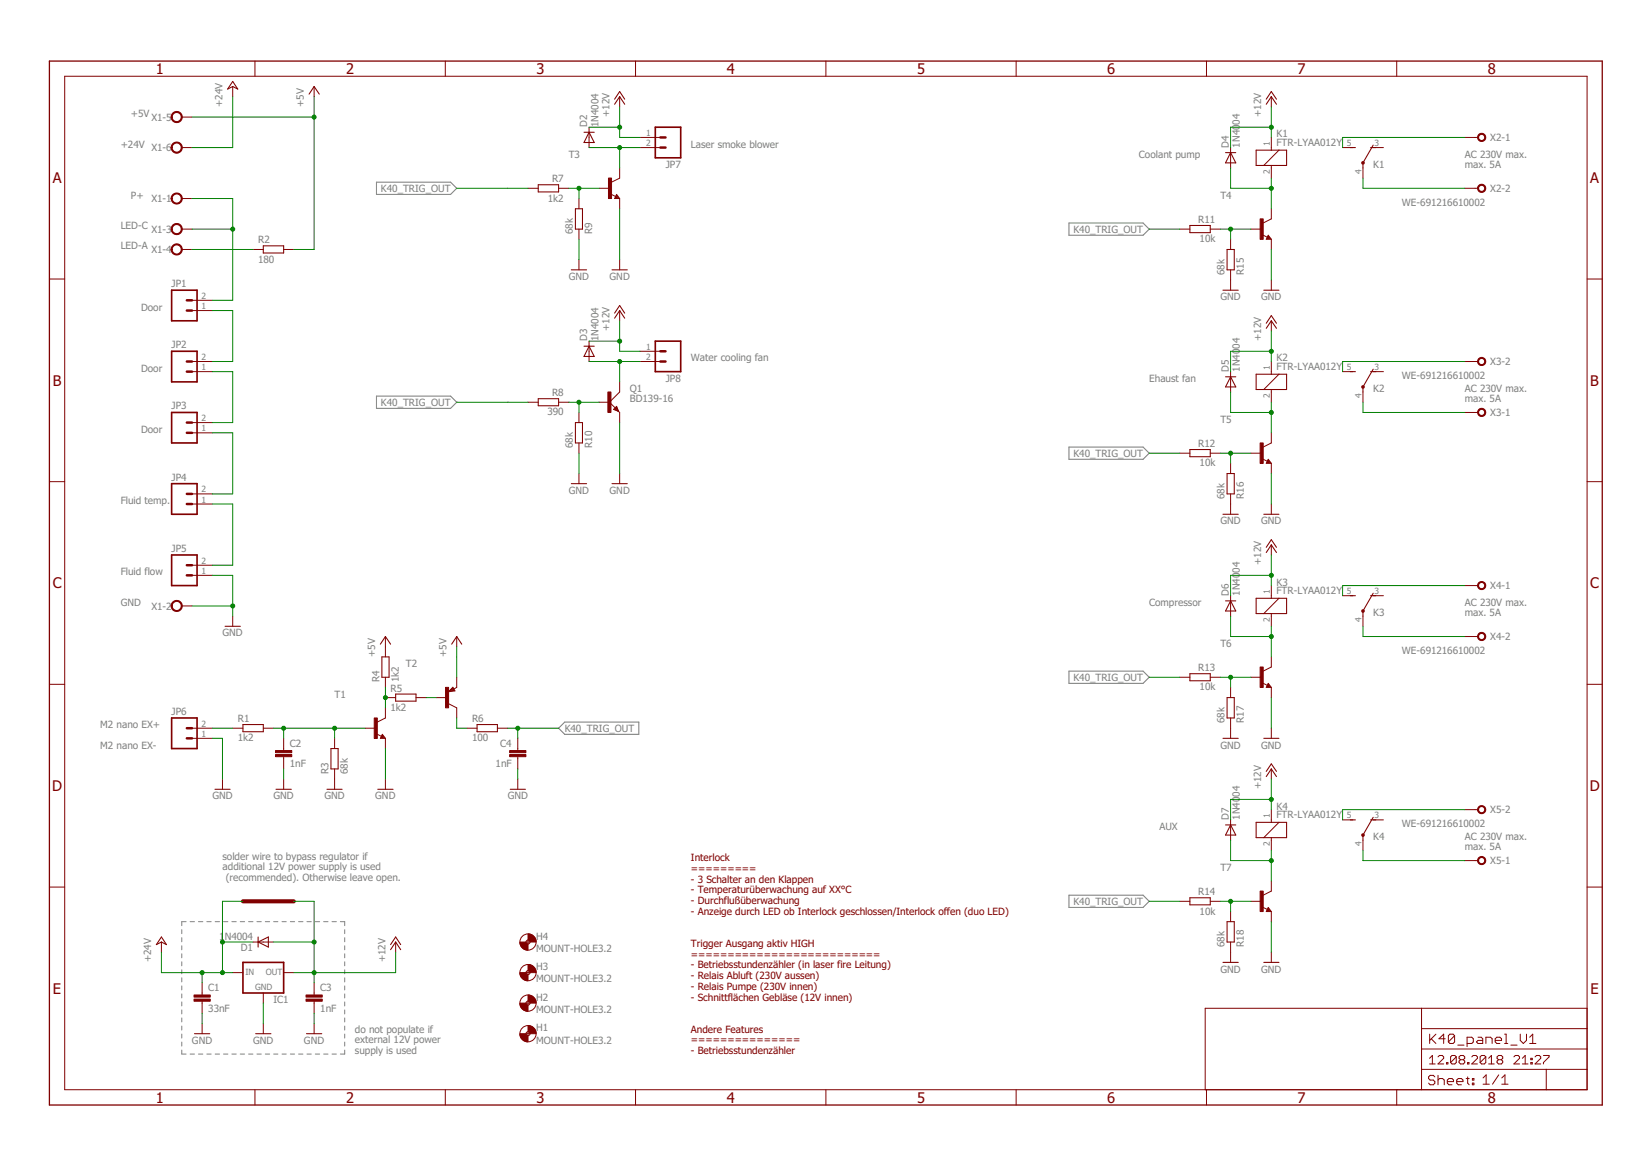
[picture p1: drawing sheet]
<svg xmlns="http://www.w3.org/2000/svg" width="297mm" height="210mm" viewBox="0 0 297 210" stroke-linecap="round" stroke-linejoin="round" font-family="sans-serif">
<g fill="none" stroke="#808080" stroke-width=".18">
<path d="M32.7 167.2v.7M32.7 168.7v.7M32.7 170.1v.7M32.7 171.6v.7M32.7 173v.7M32.7 174.4v.8M32.7 175.9v.7M32.7 177.3v.8M32.7 178.8v.7M33.5 165.8h-.8v.7M34.2 165.8h.8M35.7 165.8h.8"/>
<path d="M37.2 165.8h.8M38.7 165.8h.8M40.2 165.8h.8M41.7 165.8h.8M43.2 165.8h.8M44.7 165.8h.8M46.2 165.8h.8M47.7 165.8h.8M49.2 165.8h.8M50.7 165.8h.8M52.2 165.8h.8M53.7 165.8h.8"/>
<path d="M55.2 165.8h.8M56.7 165.8h.8M58.2 165.8h.8M59.7 165.8h.8M61.2 165.8h.8v.7M62 167.2v.7M62 168.7v.7M62 170.1v.7M62 171.6v.7M62 173v.7M62 174.4v.8M62 175.9v.7"/>
<path d="M62 177.3v.8M62 178.8v.7M32.7 180.2v.7M32.7 181.7v.7M32.7 183.1v.7M32.7 184.6v.7M32.7 186v.7M32.7 187.4v.8M32.7 188.9v.7h.8M34.2 189.6h.8M35.7 189.6h.8M37.2 189.6h.8"/>
<path d="M38.7 189.6h.8M40.2 189.6h.8M41.7 189.6h.8M43.2 189.6h.8M44.7 189.6h.8M46.2 189.6h.8M47.7 189.6h.8M49.2 189.6h.8M50.7 189.6h.8M52.2 189.6h.8M53.7 189.6h.8M55.2 189.6h.8"/>
<path d="M56.7 189.6h.8M58.2 189.6h.8M59.7 189.6h.8M62 188.9v.7h-.8M62 180.2v.7M62 181.7v.7M62 183.1v.7M62 184.6v.7M62 186v.7M62 187.4v.8"/>
</g>
<path d="M67.7 32.8h13.4l1.1 1.1-1.1 1.1h-13.4zM192.3 40.1h13.4l1.1 1.1-1.1 1.1h-13.4zM67.7 71.2h13.4l1.1 1.1-1.1 1.1h-13.4zM192.3 80.4h13.4l1.1 1.1-1.1 1.1h-13.4zM100.5 131l1.1-1.1h13.3v2.2h-13.3zM192.3 120.7h13.4l1.1 1.1-1.1 1.1h-13.4zM192.3 161h13.4l1.1 1.1-1.1 1.1h-13.4z" fill="none" stroke="#808080" stroke-width=".19"/>
<path d="M43.7 162.1h9.2" fill="none" stroke="#800000" stroke-width=".74"/>
<g fill="none" stroke="#800000" stroke-width=".18">
<path d="M11.6 13.7h273.9v182.3h-273.9zM41.9 15.6v1.8M45.9 11v2.7M56.5 15.6v1.8M80.1 11v2.7M111.5 17.4v1.8M114.3 11v2.7M148.6 11v2.7M182.8 11v2.7M217.1 11v2.7M228.7 17.4v1.8M251.3 11v2.7"/>
<path d="M32.7 35.7h1.8M32.7 21.1h1.8M32.7 26.5h1.8M95 33.9h1.8M100.5 33.9h1.8M104.2 35.7v1.8M106 22.9v3.6M107.8 33.9h1.8M109.9 34.9l.9 .4M110.9 35l.6 .7h-.9zM111.5 30.2v1.8l-1.5 .8M111.5 35.7v1.8"/>
<path d="M115.1 26.5h3.7M115.1 24.7h3.7M221.4 26.5v3.7M228.7 24.7v2.3M228.7 29.8v2.2M228.7 37.5v1.9l-1.4 .7M230.1 27l-2.7 2.8M241.6 26.5h1.8M245.2 30.2v1.8M247.1 26.5h1.8M263.5 24.7h2.4M263.5 33.9h2.4"/>
<path d="M8.9 50.2h2.7M32.7 41.2h1.8M32.7 44.9h1.8M34.5 55.9h3.7M34.5 54h3.7M45.5 44.9h1.9M51 44.9h1.9M104.2 41.2v1.8M104.2 46.7v1.8M111.5 46.7v1.8M111.5 55.9v1.8M212.2 41.2h1.9"/>
<path d="M217.7 41.2h1.9M221.4 43v1.9M221.4 48.5v3.7M225.1 41.2h1.8M227.1 42.2l.9 .5M228.2 42.3l.5 .7h-.9zM228.7 43v1.9M228.7 50.4v1.8M228.7 57.7v1.8M285.5 50.2h2.8M34.5 66.8h3.7M34.5 65h3.7"/>
<path d="M34.5 77.9h3.7M34.5 76h3.7M95 72.3h1.8M100.5 72.3h1.8M104.2 74.2v1.8M104.2 79.7v1.8M106 61.4v3.6M107.8 72.3h1.8M109.6 72.3l1.2 1.2M110.9 73.1l.4 .9-.9-.4zM111.2 73.9l.3 .3v1.8M111.5 68.7v1.8l-1.9 1.8"/>
<path d="M115.1 65h3.7M115.1 63.2h3.7M221.4 66.8v3.7M228.7 65v2.3M228.7 70.1v2.2M228.7 77.9v1.8l-1.4 .7M230.1 67.3l-2.7 2.8M241.6 66.8h1.8M245.2 70.5v1.8M247.1 66.8h1.8M263.5 65h2.4M263.5 74.2h2.4"/>
<path d="M8.9 86.6h2.7M34.5 90.7h3.7M34.5 88.8h3.7M104.2 85.2v1.8M111.5 85.2v1.8M212.2 81.5h1.9M217.7 81.5h1.9M221.4 83.3v1.9M221.4 88.8v3.7M225.1 81.5h1.8M227.1 82.5l.9 .5M228.2 82.6l.5 .7h-.9z"/>
<path d="M228.7 83.3v1.9M228.7 90.7v1.8M228.7 98v1.8M285.5 86.6h2.8M32.7 109h1.8M34.5 103.5h3.7M34.5 101.7h3.7M41.9 110.8v1.8M69.3 114.5v3.7M82.2 114.5v1.8M221.4 107.1v3.7M228.7 105.3v2.3"/>
<path d="M228.7 110.4v2.2M228.7 118.2v1.8l-1.4 .7M230.1 107.6l-2.7 2.8M241.6 107.1h1.8M245.2 110.8v1.8M247.1 107.1h1.8M263.5 105.3h2.4M263.5 114.5h2.4M8.9 123.1h2.7M34.5 132.8h3.7M34.5 131h3.7M41.9 131h1.8"/>
<path d="M47.4 131h1.8M51 132.8v2.2M51 136.1v2.2M60.2 132.8v1.8M60.2 138.3v3.7M65.7 131h1.8M67.7 132l.9 .4M68.8 132.1l.5 .7h-.9zM69.3 127.3v1.8l-1.4 .8M69.3 121.8v1.8M69.3 132.8v1.8M69.3 125.5h1.9"/>
<path d="M74.8 125.5h1.9M78.5 125.5h1.8M80.7 126.6l1.5 .7v1.8M81.5 123.6l.4 .7-1.2 .1zM82.2 121.8v1.8l-.6 .4M84 131h1.8M89.5 131h1.8M93.2 132.8v2.2M93.2 136.1v2.2M212.2 121.8h1.9M217.7 121.8h1.9M221.4 123.6v1.9"/>
<path d="M221.4 129.1v3.7M225.1 121.8h1.8M227.1 122.8l.9 .5M228.2 122.9l.5 .7h-.9zM228.7 123.6v1.9M228.7 131v1.8M228.7 138.3v1.8M285.5 123.1h2.8M8.9 159.6h2.7M40 140.1v1.9M51 140.1v1.9M69.3 140.1v1.9"/>
<path d="M93.2 140.1v1.9M221.4 147.5v3.6M228.7 145.6v2.3M228.7 150.7v2.3M228.7 158.5v1.8l-1.4 .7M230.1 147.9l-2.7 2.8M241.6 147.5h1.8M245.2 151.1v1.9M247.1 147.5h1.8M263.5 154.8h2.4M263.5 145.6h2.4M285.5 159.6h2.8"/>
<path d="M29 169.4v1.9M36.4 176.8v2.2M41.9 174.9h1.8M45.5 169.4h3.7M47.4 178.6v1.8M51 174.9h1.9M56.5 176.8v2.2M71.2 169.4v1.9M94.6 174.9h.8M94.6 169.4h.8M95 169.1v.7M95 174.6v.7"/>
<path d="M212.2 162.1h1.9M217.7 162.1h1.9M221.4 164v1.8M221.4 169.4v3.7M225.1 162.1h1.8M227.1 163.2l.9 .4M228.2 163.2l.5 .8h-.9zM228.7 164v1.8M228.7 171.3v1.8M36.4 180.1v2.2M36.4 184.1v1.8M45.9 196v2.8"/>
<path d="M47.4 184.1v1.8M56.5 180.1v2.2M56.5 184.1v1.8M80.1 196v2.8M94.6 185.9h.8M94.6 180.4h.8M95 180.1v.7M95 185.6v.7M114.3 196v2.8M148.6 196v2.8M182.8 196v2.8M217.1 196v2.8"/>
<path d="M251.3 196v2.8M255.8 192.3h29.7M255.8 181.4v14.6M255.8 188.7h29.7M255.8 185h29.7M257.2 190.4l.5-.6v1.6M257.2 191.4h1M257.2 186v1.7M257.5 186.8l.8 .9M258.1 193.7l-.2-.3h-.6l-.3 .3v.3l.3 .3h.6l.2 .2v.3l-.2 .3h-.6l-.3-.3M258.3 186l-1.1 1.1M258.7 190.1l.3-.3h.5l.2 .3v.3l-1 1h1"/>
<path d="M258.7 193.4v1.7M258.7 194.3l.3-.3h.5l.3 .3v.8M260 186.8h-1.1l.8-.8v1.7M260.2 191.1h.3v.3h-.3zM260.4 194.5h1.1v-.2l-.3-.3h-.5l-.3 .3v.5l.3 .3h.5M261.7 186.3l-.3-.3h-.5l-.3 .3v1.1M261.7 186.3v1.1l-.3 .3h-.5l-.3-.3M261.7 186.3l-1.1 1.1M262 190.1v1l-.3 .3h-.5l-.2-.3M262 190.1l-.3-.3h-.5l-.2 .3v1M262 190.1l-1 1M262.1 194.5h1.1v-.2l-.3-.3h-.5l-.3 .3v.5l.3 .3h.5"/>
<path d="M262.3 188h1.1M262.8 190.6l-.3 .3v.2l.3 .3h.5l.2-.3v-.2l-.2-.3M262.8 190.6l-.3-.2v-.3l.3-.3h.5l.2 .3v.3l-.2 .2M262.8 190.6h.5M263.8 194h.5M263.9 187.7h.9l.3-.3v-.6l-.3-.2h-.9v1.7M264 191.1h.3v.3h-.3zM264.1 193.7v1.1l.2 .3M264.8 190.1l.2-.3h.6l.2 .3v.3l-1 1h1M264.9 194h.3v.3h-.3zM264.9 194.8h.3v.3h-.3zM265.9 186.6h.6l.3 .2v.9h-.9l-.3-.3 .3-.3h.9"/>
<path d="M266.8 193.9l.6-.6v1.7M266.8 195h1.1M267.3 190.1v1l-.2 .3h-.5l-.3-.3M267.3 190.1l-.2-.3h-.5l-.3 .3v1M267.3 190.1l-1 1M267.3 187.7v-1.1h.9l.3 .2v.9M267.8 191.4h1M267.8 190.4l.5-.6v1.6M269 187.1h1.2v-.3l-.3-.2h-.6l-.3 .2v.6l.3 .3h.6M269.6 190.6l-.3 .3v.2l.3 .3h.5l.3-.3v-.2l-.3-.3M269.6 190.6l-.3-.2v-.3l.3-.3h.5l.3 .3v.3l-.3 .2M269.6 190.6h.5"/>
<path d="M269.6 193.3l-1.1 1.7M270.2 195h1.1M270.2 193.9l.6-.6v1.7M270.7 186h.3v1.7M270.7 187.7h.6M271.8 188h1.1M272.4 190.1l.2-.3h.5l.3 .3v.3l-1 1h1M273.5 186v1.1l.6 .6 .5-.6v-1.1M273.9 191.4h1M273.9 190.4l.5-.6v1.6M275.2 187.7h1.1M275.2 186.6l.6-.6v1.7"/>
<path d="M275.4 191.1h.3v.3h-.3zM275.4 190.4h.3v.2h-.3zM276.2 190.1l.2-.3h.5l.3 .3v.3l-1 1h1M277.7 189.8h1v.3l-1 1v.3M278.2 192.3v3.7M285.5 181.4h-68.7v14.6"/>
<circle cx="95" cy="169.4" r="1.46"/>
<circle cx="95" cy="174.9" r="1.46"/>
<circle cx="95" cy="174.9" r=".36"/>
<circle cx="95" cy="169.4" r=".36"/>
<circle cx="95" cy="185.9" r="1.46"/>
<circle cx="95" cy="180.4" r="1.46"/>
<circle cx="95" cy="180.4" r=".36"/>
<circle cx="95" cy="185.9" r=".36"/>
</g>
<path d="M8.9 11h279.4v187.8h-279.4z" fill="none" stroke="#800000" stroke-width=".23"/>
<path d="M117.9 22.9h4.6v5.5h-4.6zM30.9 52.2h4.6v5.5h-4.6zM30.9 63.2h4.6v5.5h-4.6zM30.9 74.2h4.6v5.5h-4.6zM117.9 61.4h4.6v5.4h-4.6zM30.9 87h4.6v5.5h-4.6zM30.9 99.8h4.6v5.5h-4.6zM30.9 129.1h4.6v5.5h-4.6zM43.7 173.1h7.3v5.5h-7.3z" fill="none" stroke="#800000" stroke-width=".3"/>
<g fill="none" stroke="#800000" stroke-width=".44">
<path d="M118.8 26.5h.9M118.8 24.7h.9M33.6 54h.9M33.6 55.9h.9M33.6 65h.9M33.6 66.8h.9M33.6 76h.9M33.6 77.9h.9M118.8 65h.9M118.8 63.2h.9M33.6 88.8h.9M33.6 90.7h.9"/>
<path d="M33.6 101.7h.9M33.6 103.5h.9M33.6 131h.9M33.6 132.8h.9"/>
</g>
<g fill="#800000" stroke="#800000" stroke-width=".18">
<path d="M31.2 34.9a1.01 1.01 0 0 1 1.5 .4 1.01 1.01 0 0 1-.7 1.4 1.01 1.01 0 0 1-1.2-1h.2a.82 .82 0 0 1 1.1-.8 .82 .82 0 0 1 .2 1.4 .82 .82 0 0 1-1.3-.4v-.2h-.2v-.3z" fill-rule="evenodd"/>
<path d="M31.2 108.2a1.01 1.01 0 0 1 1.5 .4 1.01 1.01 0 0 1-.7 1.4 1.01 1.01 0 0 1-1.2-1h.2a.82 .82 0 0 1 1.1-.8 .82 .82 0 0 1 .2 1.4 .82 .82 0 0 1-1.3-.4v-.2h-.2v-.3z" fill-rule="evenodd"/>
<path d="M31.2 40.4a1.01 1.01 0 0 1 1.5 .4 1.01 1.01 0 0 1-.7 1.4 1.01 1.01 0 0 1-1.2-1h.2a.82 .82 0 0 1 1.1-.8 .82 .82 0 0 1 .2 1.4 .82 .82 0 0 1-1.3-.4v-.2h-.2v-.3z" fill-rule="evenodd"/>
<path d="M31.2 44.1a1.01 1.01 0 0 1 1.5 .3 1.01 1.01 0 0 1-.7 1.5 1.01 1.01 0 0 1-1.2-1h.2a.82 .82 0 0 1 1.1-.8 .82 .82 0 0 1 .2 1.3 .82 .82 0 0 1-1.3-.3v-.2h-.2v-.3z" fill-rule="evenodd"/>
<path d="M31.2 20.3a1.01 1.01 0 0 1 1.5 .3 1.01 1.01 0 0 1-.7 1.4 1.01 1.01 0 0 1-1.2-.9h.2a.82 .82 0 0 1 1.1-.8 .82 .82 0 0 1 .2 1.3 .82 .82 0 0 1-1.3-.3v-.2h-.2v-.3z" fill-rule="evenodd"/>
<path d="M31.2 25.8a1.01 1.01 0 0 1 1.5 .3 1.01 1.01 0 0 1-.7 1.4 1.01 1.01 0 0 1-1.2-1h.2a.82 .82 0 0 1 1.1-.7 .82 .82 0 0 1 .2 1.3 .82 .82 0 0 1-1.3-.3v-.3h-.2v-.3z" fill-rule="evenodd"/>
<path d="M245 29.1h.4v.4h-.4z" fill-rule="evenodd"/>
<path d="M245 69.4h.4v.4h-.4z" fill-rule="evenodd"/>
<path d="M245 109.7h.4v.4h-.4z" fill-rule="evenodd"/>
<path d="M245 150h.4v.4h-.4z" fill-rule="evenodd"/>
<path d="M266 24.2a.74 .74 0 0 1 1.2 .1 .74 .74 0 0 1-.4 1.1 .74 .74 0 0 1-1-.7h.2a.55 .55 0 0 1 .8-.4 .55 .55 0 0 1 .1 .9 .55 .55 0 0 1-.9-.3v-.2h-.2z" fill-rule="evenodd"/>
<path d="M266 33.4a.74 .74 0 0 1 1.2 .1 .74 .74 0 0 1-.4 1.1 .74 .74 0 0 1-1-.7h.2a.55 .55 0 0 1 .8-.5 .55 .55 0 0 1 .1 .9 .55 .55 0 0 1-.9-.2v-.2h-.2z" fill-rule="evenodd"/>
<path d="M266 73.7a.74 .74 0 0 1 1.2 .1 .74 .74 0 0 1-.4 1.1 .74 .74 0 0 1-1-.7h.2a.55 .55 0 0 1 .8-.5 .55 .55 0 0 1 .1 1 .55 .55 0 0 1-.9-.3v-.2h-.2z" fill-rule="evenodd"/>
<path d="M266 64.5a.74 .74 0 0 1 1.2 .1 .74 .74 0 0 1-.4 1.1 .74 .74 0 0 1-1-.7h.2a.55 .55 0 0 1 .8-.4 .55 .55 0 0 1 .1 .9 .55 .55 0 0 1-.9-.3v-.2h-.2z" fill-rule="evenodd"/>
<path d="M266 104.8a.74 .74 0 0 1 1.2 .1 .74 .74 0 0 1-.4 1.1 .74 .74 0 0 1-1-.7h.2a.55 .55 0 0 1 .8-.4 .55 .55 0 0 1 .1 .9 .55 .55 0 0 1-.9-.3v-.2h-.2z" fill-rule="evenodd"/>
<path d="M266 114a.74 .74 0 0 1 1.2 .1 .74 .74 0 0 1-.4 1.1 .74 .74 0 0 1-1-.7h.2a.55 .55 0 0 1 .8-.5 .55 .55 0 0 1 .1 1 .55 .55 0 0 1-.9-.3v-.2h-.2z" fill-rule="evenodd"/>
<path d="M266 154.3a.74 .74 0 0 1 1.2 .1 .74 .74 0 0 1-.4 1.1 .74 .74 0 0 1-1-.7h.2a.55 .55 0 0 1 .8-.5 .55 .55 0 0 1 .1 1 .55 .55 0 0 1-.9-.3v-.2h-.2z" fill-rule="evenodd"/>
<path d="M266 145.2a.74 .74 0 0 1 1.2 0 .74 .74 0 0 1-.4 1.1 .74 .74 0 0 1-1-.7h.2a.55 .55 0 0 1 .8-.4 .55 .55 0 0 1 .1 .9 .55 .55 0 0 1-.9-.3v-.2h-.2z" fill-rule="evenodd"/>
<path d="M95 184.5a1.45 1.45 0 0 1 1.5 1.4h-1.1l-.2-.2-.2-.1z" fill-rule="evenodd"/>
<path d="M93.5 185.9h1.1l.1 .3 .3 .1v1.1a1.45 1.45 0 0 1-1.5-1.5z" fill-rule="evenodd"/>
<path d="M95 179a1.45 1.45 0 0 1 1.5 1.4h-1.1l-.2-.2-.2-.1z" fill-rule="evenodd"/>
<path d="M93.5 180.4h1.1l.1 .3 .3 .1v1.1a1.45 1.45 0 0 1-1.5-1.5z" fill-rule="evenodd"/>
<path d="M95 173.5a1.45 1.45 0 0 1 1.5 1.4h-1.1l-.2-.2-.2-.1z" fill-rule="evenodd"/>
<path d="M93.5 174.9h1.1l.1 .3 .3 .1v1.1a1.45 1.45 0 0 1-1.5-1.5z" fill-rule="evenodd"/>
<path d="M95 168a1.45 1.45 0 0 1 1.5 1.4h-1.1l-.2-.2-.2-.1z" fill-rule="evenodd"/>
<path d="M93.5 169.4h1.1l.1 .3 .3 .1v1.1a1.45 1.45 0 0 1-1.5-1.5z" fill-rule="evenodd"/>
</g>
<g fill="none" stroke="#800000" stroke-width=".19">
<path d="M41.9 14.6l.9 1.4-.9-.4-.9 .4zM55.6 16.9l.9-1.3 .9 1.3M110.6 18.8l.9-1.4 .9 1.4M110.6 17.8l.9-1.3 .9 1.3M227.8 18.8l.9-1.4 1 1.4M227.8 17.8l.9-1.3 1 1.3M96.8 33.2h3.7v1.3h-3.7zM103.5 37.5h1.3v3.7h-1.3zM105.1 23.8h1.8M106 23.8l.9 1.8h-1.8zM110.9 35.3l.1 .2h-.3l.2-.3 .4 .4h-.6M220.5 27.5h1.8"/>
<path d="M221.4 27.5l.9 1.8h-1.8zM226 27h5.5v2.8h-5.5zM242.9 26.5h1M246.6 26.5h.9M247.1 26.1l-1.9 3.2v.9M47.4 44.2h3.6v1.3h-3.6zM102.8 48.5h2.7M110.1 48.5h2.8M110.6 57.2l.9-1.3 .9 1.3M110.6 56.3l.9-1.4 .9 1.4M214.1 40.6h3.6v1.2h-3.6zM220 52.2h2.8"/>
<path d="M220.8 44.9h1.3v3.6h-1.3zM227.4 52.2h2.7M227.8 59.1l.9-1.4 1 1.4M227.8 58.1l.9-1.3 1 1.3M228.2 42.7l.1 .2h-.3l.2-.4 .4 .4h-.6M96.8 71.7h3.7v1.3h-3.7zM103.5 76h1.3v3.7h-1.3zM105.1 62.3h1.8M106 62.3l.9 1.8h-1.8zM110.8 73.5l.4 .4M110.9 73.3l.3 .6-.6-.3zM110.9 73.4l-.2 .2"/>
<path d="M220.5 67.8h1.8M221.4 67.8l.9 1.8h-1.8zM226 67.3h5.5v2.8h-5.5zM242.9 66.8h1M246.6 66.8h.9M247.1 66.4l-1.9 3.2v.9M102.8 87h2.7M110.1 87h2.8M214.1 80.9h3.6v1.2h-3.6zM220 92.5h2.8M220.8 85.2h1.3v3.6h-1.3zM227.4 92.5h2.7"/>
<path d="M227.8 99.4l.9-1.4 1 1.4M227.8 98.4l.9-1.3 1 1.3M228.2 83l.1 .2h-.3l.2-.4 .4 .4h-.6M40.5 112.6h2.7M68.4 115.9l.9-1.4 1 1.4M68.7 118.2h1.3v3.6h-1.3zM81.3 115.9l.9-1.4 .9 1.4M220.5 108.1h1.8M221.4 108.1l.9 1.8h-1.8zM226 107.6h5.5v2.8h-5.5zM242.9 107.1h1M246.6 107.1h.9"/>
<path d="M247.1 106.7l-1.9 3.2v.9M43.7 130.3h3.7v1.3h-3.7zM59.5 134.6h1.3v3.7h-1.3zM68.8 132.4l.1 .2h-.3l.2-.4 .4 .5h-.6M71.2 124.8h3.6v1.3h-3.6zM81.4 124.1h-.2l.2-.2 .2 .3-.7 .1 .5-.6 .3 .5M85.8 130.3h3.7v1.3h-3.7zM214.1 121.2h3.6v1.2h-3.6zM220 132.8h2.8M220.8 125.5h1.3v3.6h-1.3zM227.4 132.8h2.7M227.8 139.7l.9-1.4 1 1.4"/>
<path d="M227.8 138.7l.9-1.3 1 1.3M228.2 123.3l.1 .2h-.3l.2-.4 .4 .4h-.6M38.7 142h2.7M49.7 142h2.7M58.8 142h2.8M68 142h2.7M91.8 142h2.7M220.5 148.4h1.8M221.4 148.4l.9 1.8h-1.8zM226 147.9h5.5v2.8h-5.5zM242.9 147.5h1M246.6 147.5h.9"/>
<path d="M247.1 147l-1.9 3.2v.9M29 168.5l1 1.4-1-.5-.9 .5zM46.4 169.4l1.9-.9v1.8zM46.4 168.5v1.8M70.3 170.8l.9-1.4 .9 1.4M70.3 169.9l.9-1.4 .9 1.4M214.1 161.5h3.6v1.3h-3.6zM220 173.1h2.8M220.8 165.8h1.3v3.6h-1.3zM227.4 173.1h2.7M228.2 163.6l.1 .2h-.3l.2-.4 .4 .5h-.6M35 185.9h2.7"/>
<path d="M46 185.9h2.7M55.1 185.9h2.8"/>
</g>
<g fill="#800000" stroke="#800000" stroke-width=".18">
<path d="M109.5 32h.5v3.7h-.5z"/>
<path d="M91.7 135.7h2.9v.4h-2.9z"/>
<path d="M91.7 135h2.9v.4h-2.9z"/>
<path d="M67.3 129.1h.6v3.7h-.6z"/>
<path d="M80.2 123.6h.5v3.7h-.5z"/>
<path d="M49.6 135.7h2.9v.4h-2.9z"/>
<path d="M49.6 135h2.9v.4h-2.9z"/>
<path d="M226.7 39.4h.6v3.7h-.6z"/>
<path d="M226.7 79.7h.6v3.7h-.6z"/>
<path d="M226.7 120h.6v3.7h-.6z"/>
<path d="M226.7 160.3h.6v3.7h-.6z"/>
<path d="M109.4 70.5h.5v3.7h-.5z"/>
<path d="M55.1 179.7h2.9v.4h-2.9z"/>
<path d="M55.1 179h2.9v.3h-2.9z"/>
<path d="M34.9 179.7h2.9v.4h-2.9z"/>
<path d="M34.9 179h2.9v.3h-2.9z"/>
</g>
<g fill="none" stroke="#008000" stroke-width=".18">
<path d="M41.9 17.4v9.1h-7.4M56.5 17.4v27.5h-3.6M111.5 19.2v5.5h3.6M228.7 19.2v5.5M34.5 35.7h7.4v18.3h-3.7M34.5 21.1h22M82.2 33.9h12.8M102.3 33.9h5.5M104.2 33.9v1.8M106 22.9h5.5M106 26.5h9.1M111.5 26.5v3.7"/>
<path d="M111.5 37.5v9.2M221.4 30.2v3.7h7.3M228.7 32v5.5M228.7 22.9h-7.3v3.6M245.2 32v1.9h18.3M263.5 24.7h-21.9v1.8M34.5 41.2h7.4M34.5 44.9h11M38.2 55.9h3.7v9.1h-3.7M104.2 43v3.7M111.5 57.7v5.5h3.6M206.8 41.2h5.4"/>
<path d="M219.6 41.2h5.5M221.4 41.2v1.8M228.7 44.9v5.5M228.7 59.5v5.5M38.2 66.8h3.7v9.2h-3.7M38.2 77.9h3.7v10.9h-3.7M82.2 72.3h12.8M102.3 72.3h5.5M104.2 72.3v1.9M106 65h9.1M106 61.4h5.5M111.5 65v3.7"/>
<path d="M111.5 76v9.2M221.4 70.5v3.7h7.3M228.7 72.3v5.6M228.7 63.2h-7.3v3.6M245.2 72.3v1.9h18.3M263.5 65h-21.9v1.8M38.2 90.7h3.7v11h-3.7M104.2 81.5v3.7M206.8 81.5h5.4M219.6 81.5h5.5M221.4 81.5v1.8M228.7 85.2v5.5"/>
<path d="M228.7 99.8v5.5M34.5 109h7.4M38.2 103.5h3.7v7.3M82.2 116.3v5.5M221.4 110.8v3.7h7.3M228.7 103.5h-7.3v3.6M228.7 112.6v5.6M245.2 112.6v1.9h18.3M263.5 105.3h-21.9v1.8M38.2 132.8h1.8v7.3M38.2 131h3.7M49.2 131h16.5"/>
<path d="M51 131v1.8M51 138.3v1.8M60.2 131v1.8M69.3 123.6v3.7M69.3 134.6v5.5M76.7 125.5h1.8M82.2 129.1v1.9h1.8M91.3 131h9.2M93.2 131v1.8M93.2 138.3v1.8M206.8 121.8h5.4M219.6 121.8h5.5"/>
<path d="M221.4 121.8v1.8M228.7 125.5v5.5M221.4 151.1v3.7h7.3M228.7 140.1v5.5M228.7 153v5.5M228.7 143.8h-7.3v3.7M245.2 153v1.8h18.3M263.5 145.6h-21.9v1.9M29 171.3v3.6h12.9M36.4 174.9v1.9M40 169.4h5.5M43.7 162.1h-3.7v12.8"/>
<path d="M49.2 169.4h7.3M52.9 162.1h3.6v14.7M71.2 171.3v3.6h-18.3M206.8 162.1h5.4M219.6 162.1h5.5M221.4 162.1v1.9M228.7 165.8v5.5M36.4 182.3v1.8M47.4 180.4v3.7M56.5 182.3v1.8"/>
</g>
<g fill="#008000" stroke="#008000" stroke-width=".18">
<circle cx="41.9" cy="41.2" r=".36"/>
<circle cx="41.9" cy="109" r=".36"/>
<circle cx="111.5" cy="22.9" r=".36"/>
<circle cx="228.7" cy="22.9" r=".36"/>
<circle cx="228.7" cy="63.2" r=".36"/>
<circle cx="228.7" cy="103.5" r=".36"/>
<circle cx="228.7" cy="143.8" r=".36"/>
<circle cx="56.5" cy="174.9" r=".36"/>
<circle cx="56.5" cy="169.4" r=".36"/>
<circle cx="111.5" cy="61.4" r=".36"/>
<circle cx="56.5" cy="21.1" r=".36"/>
<circle cx="111.5" cy="26.5" r=".36"/>
<circle cx="104.2" cy="33.9" r=".36"/>
<circle cx="93.2" cy="131" r=".36"/>
<circle cx="51" cy="131" r=".36"/>
<circle cx="60.2" cy="131" r=".36"/>
<circle cx="69.3" cy="125.5" r=".36"/>
<circle cx="228.7" cy="33.9" r=".36"/>
<circle cx="228.7" cy="74.2" r=".36"/>
<circle cx="221.4" cy="41.2" r=".36"/>
<circle cx="221.4" cy="81.5" r=".36"/>
<circle cx="221.4" cy="121.8" r=".36"/>
<circle cx="228.7" cy="114.5" r=".36"/>
<circle cx="221.4" cy="162.1" r=".36"/>
<circle cx="228.7" cy="154.8" r=".36"/>
<circle cx="40" cy="174.9" r=".36"/>
<circle cx="36.4" cy="174.9" r=".36"/>
<circle cx="40" cy="169.4" r=".36"/>
<circle cx="111.5" cy="65" r=".36"/>
<circle cx="104.2" cy="72.3" r=".36"/>
</g>
<g font-size="2.6" fill="#800000">
<text x="28" y="13.3">1</text>
<text x="62.3" y="13.3">2</text>
<text x="96.5" y="13.3">3</text>
<text x="130.7" y="13.3">4</text>
<text x="165" y="13.3">5</text>
<text x="199.2" y="13.3">6</text>
<text x="233.5" y="13.3">7</text>
<text x="267.7" y="13.3">8</text>
<text x="9.5" y="32.9">A</text>
<text x="286.1" y="32.9">A</text>
<text x="9.5" y="69.3">B</text>
<text x="286.1" y="69.3">B</text>
<text x="9.5" y="105.8">C</text>
<text x="286.1" y="105.8">C</text>
<text x="9.4" y="142.3">D</text>
<text x="286" y="142.3">D</text>
<text x="9.5" y="178.7">E</text>
<text x="286.2" y="178.7">E</text>
<text x="28" y="198.3">1</text>
<text x="62.3" y="198.3">2</text>
<text x="96.5" y="198.3">3</text>
<text x="130.7" y="198.3">4</text>
<text x="165" y="198.3">5</text>
<text x="199.2" y="198.3">6</text>
<text x="233.5" y="198.3">7</text>
<text x="267.7" y="198.3">8</text>
</g>
<g font-size="1.8" fill="#808080">
<text x="23.5" y="21.1">+5V</text>
<text x="27.2" y="21.7">X1-5</text>
<text x="40" y="19.2" transform="rotate(-90 40 19.2)">+24V</text>
<text x="54.7" y="19.2" transform="rotate(-90 54.7 19.2)">+5V</text>
<text x="105.6" y="22.9" transform="rotate(-90 105.6 22.9)">D2</text>
<text x="107.7" y="22.9" transform="rotate(-90 107.7 22.9)">1N4004</text>
<text x="109.7" y="21.1" transform="rotate(-90 109.7 21.1)">+12V</text>
<text x="223.1" y="22.4" transform="rotate(-90 223.1 22.4)">04</text>
<text x="226.9" y="21.1" transform="rotate(-90 226.9 21.1)">+12V</text>
<text x="21.7" y="26.5">+24V</text>
<text x="27.2" y="27.2">X1-6</text>
<text x="102.3" y="28.4">T3</text>
<text x="124.3" y="26.5">Laser smoke blower</text>
<text x="204.9" y="28.4">Coolant pump</text>
<text x="221.1" y="26.5" transform="rotate(-90 221.1 26.5)">D4</text>
<text x="223.1" y="26.5" transform="rotate(-90 223.1 26.5)">1N40</text>
<text x="229.7" y="26.3">FTR-LYAA012Y</text>
<text x="229.7" y="24.7">K1</text>
<text x="263.5" y="28.4">AC 230V max.</text>
<text x="268.1" y="25.4">X2-1</text>
<text x="23.5" y="35.7">P+</text>
<text x="68.5" y="34.5">K40_TRIG_OUT</text>
<text x="99.3" y="32.8">R7</text>
<text x="119.8" y="30.2">JP7</text>
<text x="219.6" y="35.7">T4</text>
<text x="247.1" y="30.2">K1</text>
<text x="263.5" y="30.2">max. 5A</text>
<text x="268.1" y="34.5">X2-2</text>
<text x="21.7" y="41.2">LED-C</text>
<text x="27.2" y="36.4">X1-1</text>
<text x="27.2" y="41.9">X1-3</text>
<text x="98.6" y="36.3">1k2</text>
<text x="193.1" y="41.9">K40_TRIG_OUT</text>
<text x="215.6" y="40.1">R11</text>
<text x="252.2" y="37">WE-691216610002</text>
<text x="21.7" y="44.9">LED-A</text>
<text x="27.2" y="45.5">X1-4</text>
<text x="46.4" y="47.2">180</text>
<text x="46.4" y="43.8">R2</text>
<text x="103.1" y="42.1" transform="rotate(-90 103.1 42.1)">68k</text>
<text x="106.5" y="42.1" transform="rotate(-90 106.5 42.1)">R9</text>
<text x="215.8" y="43.6">10k</text>
<text x="30.9" y="51.6">JP1</text>
<text x="102.3" y="50.4">GND</text>
<text x="109.7" y="50.4">GND</text>
<text x="220.3" y="49.4" transform="rotate(-90 220.3 49.4)">68k</text>
<text x="223.8" y="49.4" transform="rotate(-90 223.8 49.4)">R15</text>
<text x="25.4" y="55.9">Door</text>
<text x="109.7" y="59.5" transform="rotate(-90 109.7 59.5)">+12V</text>
<text x="219.6" y="54">GND</text>
<text x="226.9" y="54">GND</text>
<text x="30.9" y="62.6">JP2</text>
<text x="105.6" y="61.4" transform="rotate(-90 105.6 61.4)">D3</text>
<text x="107.7" y="61.4" transform="rotate(-90 107.7 61.4)">1N4004</text>
<text x="124.3" y="65">Water cooling fan</text>
<text x="223.1" y="62.7" transform="rotate(-90 223.1 62.7)">04</text>
<text x="226.9" y="61.4" transform="rotate(-90 226.9 61.4)">+12V</text>
<text x="229.7" y="65">K2</text>
<text x="268.1" y="65.7">X3-2</text>
<text x="25.4" y="66.9">Door</text>
<text x="99.3" y="71.3">R8</text>
<text x="113.3" y="70.5">Q1</text>
<text x="119.8" y="68.7">JP8</text>
<text x="206.8" y="68.7">Ehaust fan</text>
<text x="221.1" y="66.9" transform="rotate(-90 221.1 66.9)">D5</text>
<text x="223.1" y="66.9" transform="rotate(-90 223.1 66.9)">1N40</text>
<text x="229.7" y="66.6">FTR-LYAA012Y</text>
<text x="247.1" y="70.5">K2</text>
<text x="252.2" y="68.1">WE-691216610002</text>
<text x="263.5" y="70.5">AC 230V max.</text>
<text x="25.4" y="77.8">Door</text>
<text x="30.9" y="73.6">JP3</text>
<text x="68.5" y="73">K40_TRIG_OUT</text>
<text x="98.5" y="74.7">390</text>
<text x="113.3" y="72.3">BD139-16</text>
<text x="219.6" y="76">T5</text>
<text x="263.5" y="72.3">max. 5A</text>
<text x="268.1" y="74.8">X3-1</text>
<text x="103.1" y="80.6" transform="rotate(-90 103.1 80.6)">68k</text>
<text x="106.5" y="80.6" transform="rotate(-90 106.5 80.6)">R10</text>
<text x="193.1" y="82.2">K40_TRIG_OUT</text>
<text x="215.6" y="80.4">R12</text>
<text x="215.8" y="83.9">10k</text>
<text x="30.9" y="86.5">JP4</text>
<text x="102.3" y="88.8">GND</text>
<text x="109.7" y="88.8">GND</text>
<text x="220.3" y="89.8" transform="rotate(-90 220.3 89.8)">68k</text>
<text x="223.8" y="89.8" transform="rotate(-90 223.8 89.8)">R16</text>
<text x="21.7" y="90.7">Fluid temp.</text>
<text x="219.6" y="94.3">GND</text>
<text x="226.9" y="94.3">GND</text>
<text x="30.9" y="99.3">JP5</text>
<text x="226.9" y="101.7" transform="rotate(-90 226.9 101.7)">+12V</text>
<text x="21.7" y="103.5">Fluid flow</text>
<text x="221.1" y="107.2" transform="rotate(-90 221.1 107.2)">D6</text>
<text x="223.1" y="107.2" transform="rotate(-90 223.1 107.2)">1N40</text>
<text x="223.1" y="103" transform="rotate(-90 223.1 103)">04</text>
<text x="229.7" y="106.9">FTR-LYAA012Y</text>
<text x="229.7" y="105.3">K3</text>
<text x="268.1" y="106">X4-1</text>
<text x="21.7" y="109">GND</text>
<text x="27.2" y="109.6">X1-2</text>
<text x="206.8" y="109">Compressor</text>
<text x="247.1" y="110.8">K3</text>
<text x="263.5" y="110.8">max. 5A</text>
<text x="263.5" y="109">AC 230V max.</text>
<text x="40" y="114.5">GND</text>
<text x="67.5" y="118.1" transform="rotate(-90 67.5 118.1)">+5V</text>
<text x="73" y="120">T2</text>
<text x="80.3" y="118.1" transform="rotate(-90 80.3 118.1)">+5V</text>
<text x="219.6" y="116.3">T6</text>
<text x="252.2" y="117.6">WE-691216610002</text>
<text x="268.1" y="115.1">X4-2</text>
<text x="60.2" y="125.5">T1</text>
<text x="68.3" y="122.7" transform="rotate(-90 68.3 122.7)">R4</text>
<text x="70.3" y="124.4">R5</text>
<text x="71.7" y="122.7" transform="rotate(-90 71.7 122.7)">1k2</text>
<text x="193.1" y="122.5">K40_TRIG_OUT</text>
<text x="215.6" y="120.7">R13</text>
<text x="215.8" y="124.2">10k</text>
<text x="18.1" y="131">M2 nano EX+</text>
<text x="30.9" y="128.6">JP6</text>
<text x="42.8" y="129.9">R1</text>
<text x="70.3" y="127.9">1k2</text>
<text x="84.9" y="129.9">R6</text>
<text x="101.6" y="131.6">K40_TRIG_OUT</text>
<text x="220.3" y="130.1" transform="rotate(-90 220.3 130.1)">68k</text>
<text x="223.8" y="130.1" transform="rotate(-90 223.8 130.1)">R17</text>
<text x="18.1" y="134.6">M2 nano EX-</text>
<text x="42.8" y="133.4">1k2</text>
<text x="52.1" y="134.4">C2</text>
<text x="84.9" y="133.4">100</text>
<text x="90" y="134.4">C4</text>
<text x="219.6" y="134.6">GND</text>
<text x="226.9" y="134.6">GND</text>
<text x="38.2" y="143.8">GND</text>
<text x="49.2" y="143.8">GND</text>
<text x="52.1" y="138">1nF</text>
<text x="58.4" y="143.8">GND</text>
<text x="59.1" y="139.2" transform="rotate(-90 59.1 139.2)">R3</text>
<text x="62.6" y="139.2" transform="rotate(-90 62.6 139.2)">68k</text>
<text x="67.5" y="143.8">GND</text>
<text x="89.2" y="138">1nF</text>
<text x="91.4" y="143.8">GND</text>
<text x="223.1" y="143.3" transform="rotate(-90 223.1 143.3)">04</text>
<text x="226.9" y="142" transform="rotate(-90 226.9 142)">+12V</text>
<text x="208.6" y="149.3">AUX</text>
<text x="221.1" y="147.5" transform="rotate(-90 221.1 147.5)">D7</text>
<text x="223.1" y="147.5" transform="rotate(-90 223.1 147.5)">1N40</text>
<text x="229.7" y="147.2">FTR-LYAA012Y</text>
<text x="229.7" y="145.6">K4</text>
<text x="252.2" y="148.8">WE-691216610002</text>
<text x="268.1" y="146.3">X5-2</text>
<text x="40" y="154.6">solder wire to bypass regulator if</text>
<text x="247.1" y="151.1">K4</text>
<text x="263.5" y="153">max. 5A</text>
<text x="263.5" y="151.1">AC 230V max.</text>
<text x="268.1" y="155.4">X5-1</text>
<text x="40" y="156.5">additional 12V power supply is used</text>
<text x="40.6" y="158.5">(recommended). Otherwise leave open.</text>
<text x="215.6" y="161">R14</text>
<text x="219.6" y="156.6">T7</text>
<text x="193.1" y="162.8">K40_TRIG_OUT</text>
<text x="215.8" y="164.5">10k</text>
<text x="27.2" y="173.1" transform="rotate(-90 27.2 173.1)">+24V</text>
<text x="39.5" y="169.1">1</text>
<text x="40.4" y="169.1">N4004</text>
<text x="43.3" y="171.1">D1</text>
<text x="69.3" y="173.1" transform="rotate(-90 69.3 173.1)">+12V</text>
<text x="96.5" y="171.2">MOUNT-HOLE3.2</text>
<text x="96.5" y="169">H4</text>
<text x="220.3" y="170.4" transform="rotate(-90 220.3 170.4)">68k</text>
<text x="223.8" y="170.4" transform="rotate(-90 223.8 170.4)">R18</text>
<text x="37.5" y="178.3">C1</text>
<text x="57.6" y="178.3">C3</text>
<text x="96.5" y="176.7">MOUNT-HOLE3.2</text>
<text x="96.5" y="174.5">H3</text>
<text x="219.6" y="174.9">GND</text>
<text x="226.9" y="174.9">GND</text>
<text x="37.5" y="182">33nF</text>
<text x="49.2" y="180.4">IC1</text>
<text x="57.6" y="182">1nF</text>
<text x="63.9" y="185.7">do not populate if</text>
<text x="96.5" y="182.2">MOUNT-HOLE3.2</text>
<text x="96.5" y="185.5">H1</text>
<text x="96.5" y="180">H2</text>
<text x="34.5" y="187.8">GND</text>
<text x="45.5" y="187.8">GND</text>
<text x="54.7" y="187.8">GND</text>
<text x="63.9" y="187.7">external 12V power</text>
<text x="63.9" y="189.6">supply is used</text>
<text x="96.5" y="187.7">MOUNT-HOLE3.2</text>
</g>
<g font-size="1.8" fill="#800000">
<text x="124.3" y="154.9">Interlock</text>
<text x="124.3" y="156.9">=========</text>
<text x="124.3" y="158.8">- 3 Schalter an den Klappen</text>
<text x="124.3" y="160.7">- Temperaturüberwachung auf XX°C</text>
<text x="124.3" y="162.6">- Durchflußüberwachung</text>
<text x="124.3" y="164.6">- Anzeige durch LED ob Interlock geschlossen/Interlock offen (duo LED)</text>
<text x="124.3" y="170.3">Trigger Ausgang aktiv HIGH</text>
<text x="124.3" y="172.3">==========================</text>
<text x="124.3" y="174.2">- Betriebsstundenzähler (in laser fire Leitung)</text>
<text x="124.3" y="176.1">- Relais Abluft (230V aussen)</text>
<text x="124.3" y="178">- Relais Pumpe (230V innen)</text>
<text x="124.3" y="180">- Schnittflächen Gebläse (12V innen)</text>
<text x="124.3" y="185.7">Andere Features</text>
<text x="124.3" y="187.7">===============</text>
<text x="124.3" y="189.6">- Betriebsstundenzähler</text>
</g>
<g font-size="1.5" fill="#808080">
<text x="116.3" y="24.5">1</text>
<text x="116.3" y="26.3">2</text>
<text x="228.5" y="26.3" transform="rotate(-90 228.5 26.3)">1</text>
<text x="242.3" y="26.3">5</text>
<text x="247.3" y="26.3">3</text>
<text x="228.5" y="31.3" transform="rotate(-90 228.5 31.3)">2</text>
<text x="245" y="31.3" transform="rotate(-90 245 31.3)">4</text>
<text x="36.2" y="53.8">2</text>
<text x="36.2" y="55.6">1</text>
<text x="36.2" y="64.8">2</text>
<text x="116.3" y="62.9">1</text>
<text x="116.3" y="64.8">2</text>
<text x="36.2" y="66.6">1</text>
<text x="228.5" y="71.6" transform="rotate(-90 228.5 71.6)">2</text>
<text x="228.5" y="66.6" transform="rotate(-90 228.5 66.6)">1</text>
<text x="242.3" y="66.6">5</text>
<text x="245" y="71.6" transform="rotate(-90 245 71.6)">4</text>
<text x="247.3" y="66.6">3</text>
<text x="36.2" y="77.6">1</text>
<text x="36.2" y="75.8">2</text>
<text x="36.2" y="88.6">2</text>
<text x="36.2" y="90.4">1</text>
<text x="36.2" y="101.4">2</text>
<text x="36.2" y="103.2">1</text>
<text x="228.5" y="106.9" transform="rotate(-90 228.5 106.9)">1</text>
<text x="242.3" y="106.9">5</text>
<text x="247.3" y="106.9">3</text>
<text x="228.5" y="111.9" transform="rotate(-90 228.5 111.9)">2</text>
<text x="245" y="111.9" transform="rotate(-90 245 111.9)">4</text>
<text x="36.2" y="130.7">2</text>
<text x="36.2" y="132.5">1</text>
<text x="228.5" y="147.2" transform="rotate(-90 228.5 147.2)">1</text>
<text x="242.3" y="147.2">5</text>
<text x="247.3" y="147.2">3</text>
<text x="228.5" y="152.2" transform="rotate(-90 228.5 152.2)">2</text>
<text x="245" y="152.2" transform="rotate(-90 245 152.2)">4</text>
<text x="44.2" y="175.4">IN</text>
<text x="45.9" y="178.1">GND</text>
<text x="47.8" y="175.4">OUT</text>
</g>
</svg>
